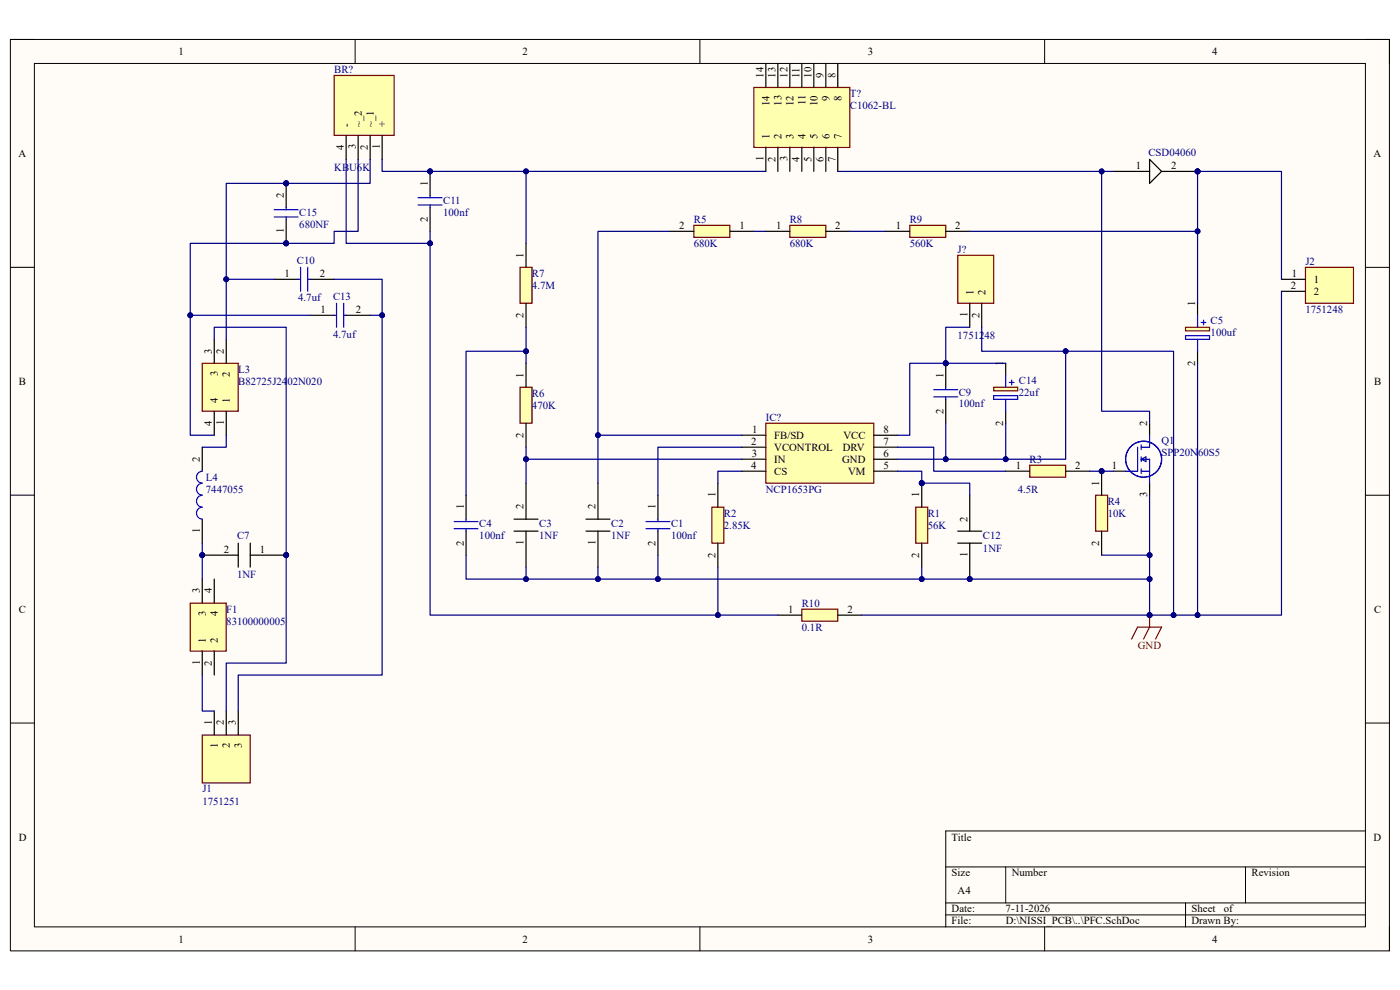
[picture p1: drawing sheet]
<svg xmlns="http://www.w3.org/2000/svg" width="297mm" height="210mm" viewBox="0 0 297 210" stroke-linecap="round" stroke-linejoin="round" font-family="sans-serif">
<path d="M2.2 8.4h292.6v193.3h-292.6z" fill-rule="evenodd" fill="#fffcf8"/>
<path d="M2.2 8.4h292.6v193.3h-292.6z" fill="none" stroke="#000" stroke-width=".21"/>
<path d="M7.3 13.5h282.4v183.1h-282.4z" fill-rule="evenodd" fill="#fffcf8"/>
<g fill="none" stroke="#000" stroke-width=".21">
<path d="M2.2 8.4h5.1M7.3 13.5h282.4v183.1h-282.4zM75.3 8.4v5.1M148.5 8.4v5.1M221.6 8.4v5.1M289.7 8.4h5.1v5.1M2.2 56.7h5.1M289.7 56.7h5.1M2.2 105h5.1M289.7 105.1h5.1M2.2 153.4h5.1M289.7 153.4h5.1"/>
<path d="M289.7 176.3h-89.1v20.3M75.3 196.6v5.1M148.5 196.6v5.1M200.6 183.9h89.1M200.6 191.5h89.1M200.6 194.1h89.1M213.4 183.9v7.6M221.6 196.6v5.1M251.5 191.5v5.1M264.2 183.9v7.6M294.8 196.6v5.1"/>
</g>
<path d="M162.5 89.8h22.9v12.7h-22.9z" fill-rule="evenodd" fill="#ffffb0"/>
<path d="M162.5 89.8h22.9v12.7h-22.9z" fill="none" stroke="#800000" stroke-width=".25"/>
<g fill="none" stroke="#000" stroke-width=".25">
<path d="M157.4 92.3h5.1M157.4 94.9h5.1M157.4 97.4h5.1M157.4 100h5.1M185.4 92.3h5.1M185.4 94.9h5.1M185.4 97.4h5.1M185.4 100h5.1M236.3 100h2.5M243.9 89.8v2.5M124.3 112.7h5.1M124.3 110.1h5.1"/>
<path d="M126.9 102.5v7.6M126.9 112.7v7.6M243.9 102.5v2.6"/>
</g>
<g fill="none" stroke="#00f" stroke-width=".25">
<path d="M241.3 94.9v5.1h-2.5M242.1 97.4h1.8v5.1M242.1 100h1.8M242.1 94.4v1M242.1 96.9v1M242.1 99.5v1M242.1 97.4l1-.5v1zM243.9 92.3v2.6h-1.8"/>
<circle cx="242.6" cy="97.4" r="3.8"/>
</g>
<circle cx="254.1" cy="36.4" r=".51" fill="#000080"/>
<circle cx="254.1" cy="36.4" r=".51" fill="none" stroke="#000080" stroke-width=".21"/>
<path d="M236.3 36.4h7.6M243.9 33.8l2.5 2.6-2.5 2.5zM246.4 36.4h7.7" fill="none" stroke="#000" stroke-width=".25"/>
<circle cx="254.1" cy="36.4" r=".51" fill="#000080"/>
<circle cx="254.1" cy="36.4" r=".51" fill="none" stroke="#000080" stroke-width=".21"/>
<circle cx="195.5" cy="102.5" r=".51" fill="#000080"/>
<circle cx="195.5" cy="102.5" r=".51" fill="none" stroke="#000080" stroke-width=".21"/>
<path d="M194.3 107.6h2.5v7.6h-2.5z" fill-rule="evenodd" fill="#ffffb0"/>
<path d="M194.3 107.6h2.5v7.6h-2.5z" fill="none" stroke="#800000" stroke-width=".25"/>
<path d="M195.5 102.5v5.1" fill="none" stroke="#000" stroke-width=".25"/>
<circle cx="195.5" cy="102.5" r=".51" fill="#000080"/>
<circle cx="195.5" cy="102.5" r=".51" fill="none" stroke="#000080" stroke-width=".21"/>
<path d="M195.5 115.2v5.1" fill="none" stroke="#000" stroke-width=".25"/>
<path d="M151 107.6h2.6v7.6h-2.6z" fill-rule="evenodd" fill="#ffffb0"/>
<path d="M151 107.6h2.6v7.6h-2.6z" fill="none" stroke="#800000" stroke-width=".25"/>
<path d="M152.3 102.5v5.1M152.3 115.2v5.1" fill="none" stroke="#000" stroke-width=".25"/>
<path d="M147.2 47.8h7.6v2.6h-7.6z" fill-rule="evenodd" fill="#ffffb0"/>
<path d="M147.2 47.8h7.6v2.6h-7.6z" fill="none" stroke="#800000" stroke-width=".25"/>
<path d="M142.1 49.1h5.1M154.8 49.1h5.1" fill="none" stroke="#000" stroke-width=".25"/>
<path d="M167.6 47.8h7.6v2.6h-7.6z" fill-rule="evenodd" fill="#ffffb0"/>
<path d="M167.6 47.8h7.6v2.6h-7.6z" fill="none" stroke="#800000" stroke-width=".25"/>
<path d="M162.5 49.1h5.1M175.2 49.1h5.1" fill="none" stroke="#000" stroke-width=".25"/>
<path d="M193 47.8h7.6v2.6h-7.6z" fill-rule="evenodd" fill="#ffffb0"/>
<path d="M193 47.8h7.6v2.6h-7.6z" fill="none" stroke="#800000" stroke-width=".25"/>
<path d="M187.9 49.1h5.1M200.6 49.1h5.1" fill="none" stroke="#000" stroke-width=".25"/>
<path d="M218.5 98.7h7.6v2.5h-7.6z" fill-rule="evenodd" fill="#ffffb0"/>
<path d="M218.5 98.7h7.6v2.5h-7.6z" fill="none" stroke="#800000" stroke-width=".25"/>
<path d="M213.4 100h5.1M226.1 100h5.1" fill="none" stroke="#000" stroke-width=".25"/>
<circle cx="233.7" cy="100" r=".51" fill="#000080"/>
<circle cx="233.7" cy="100" r=".51" fill="none" stroke="#000080" stroke-width=".21"/>
<path d="M232.4 105.1h2.6v7.6h-2.6z" fill-rule="evenodd" fill="#ffffb0"/>
<path d="M232.4 105.1h2.6v7.6h-2.6z" fill="none" stroke="#800000" stroke-width=".25"/>
<path d="M233.7 100v5.1" fill="none" stroke="#000" stroke-width=".25"/>
<circle cx="233.7" cy="100" r=".51" fill="#000080"/>
<circle cx="233.7" cy="100" r=".51" fill="none" stroke="#000080" stroke-width=".21"/>
<path d="M109.1 112.7h5M109.1 110.1h5M111.6 102.5v7.6M111.6 112.7v7.6M233.7 112.7v5.1" fill="none" stroke="#000" stroke-width=".25"/>
<path d="M110.3 82.1h2.6v7.7h-2.6z" fill-rule="evenodd" fill="#ffffb0"/>
<path d="M110.3 82.1h2.6v7.7h-2.6z" fill="none" stroke="#800000" stroke-width=".25"/>
<path d="M111.6 77.1v5M111.6 89.8v5.1" fill="none" stroke="#000" stroke-width=".25"/>
<path d="M110.3 56.7h2.6v7.6h-2.6z" fill-rule="evenodd" fill="#ffffb0"/>
<path d="M110.3 56.7h2.6v7.6h-2.6z" fill="none" stroke="#800000" stroke-width=".25"/>
<path d="M111.6 51.6v5.1M111.6 64.3v5.1" fill="none" stroke="#000" stroke-width=".25"/>
<path d="M170.1 129.2h7.6v2.6h-7.6z" fill-rule="evenodd" fill="#ffffb0"/>
<path d="M170.1 129.2h7.6v2.6h-7.6z" fill="none" stroke="#800000" stroke-width=".25"/>
<path d="M165 130.5h5.1M177.7 130.5h5.1" fill="none" stroke="#000" stroke-width=".25"/>
<path d="M40.4 127.9h7.6v10.2h-7.6z" fill-rule="evenodd" fill="#ffffb0"/>
<path d="M40.4 127.9h7.6v10.2h-7.6z" fill="none" stroke="#800000" stroke-width=".25"/>
<path d="M42.9 122.9v5M42.9 138.1v5.1M45.5 122.9v5M45.5 138.1v5.1" fill="none" stroke="#000" stroke-width=".25"/>
<path d="M70.9 16h12.7v12.7h-12.7z" fill-rule="evenodd" fill="#ffffb0"/>
<path d="M70.9 16h12.7v12.7h-12.7z" fill="none" stroke="#800000" stroke-width=".25"/>
<path d="M73.4 28.7v5.1M76 28.7v5.1M78.5 28.7v5.1M81.1 28.7v5.1" fill="none" stroke="#000" stroke-width=".25"/>
<circle cx="42.9" cy="117.8" r=".51" fill="#000080"/>
<circle cx="42.9" cy="117.8" r=".51" fill="none" stroke="#000080" stroke-width=".21"/>
<circle cx="60.7" cy="117.8" r=".51" fill="#000080"/>
<circle cx="60.7" cy="117.8" r=".51" fill="none" stroke="#000080" stroke-width=".21"/>
<path d="M42.9 117.8h7.6M50.5 115.2v5.1M53.1 115.2v5.1" fill="none" stroke="#000" stroke-width=".25"/>
<circle cx="42.9" cy="117.8" r=".51" fill="#000080"/>
<circle cx="42.9" cy="117.8" r=".51" fill="none" stroke="#000080" stroke-width=".21"/>
<path d="M53.1 117.8h7.6" fill="none" stroke="#000" stroke-width=".25"/>
<circle cx="60.7" cy="117.8" r=".51" fill="#000080"/>
<circle cx="60.7" cy="117.8" r=".51" fill="none" stroke="#000080" stroke-width=".21"/>
<path d="M277 56.7h10.1v7.6h-10.1z" fill-rule="evenodd" fill="#ffffb0"/>
<path d="M277 56.7h10.1v7.6h-10.1z" fill="none" stroke="#800000" stroke-width=".25"/>
<path d="M271.9 59.3h5.1M271.9 61.8h5.1" fill="none" stroke="#000" stroke-width=".25"/>
<circle cx="91.2" cy="36.4" r=".51" fill="#000080"/>
<circle cx="91.2" cy="36.4" r=".51" fill="none" stroke="#000080" stroke-width=".21"/>
<path d="M91.2 36.4v5" fill="none" stroke="#000" stroke-width=".25"/>
<circle cx="91.2" cy="36.4" r=".51" fill="#000080"/>
<circle cx="91.2" cy="36.4" r=".51" fill="none" stroke="#000080" stroke-width=".21"/>
<path d="M91.2 44v5.1" fill="none" stroke="#000" stroke-width=".25"/>
<path d="M88.7 42h5.1M88.7 43.5h5.1M91.2 41.4v.6M91.2 43.5v.5" fill="none" stroke="#00f" stroke-width=".25"/>
<path d="M42.9 155.9h10.2v10.2h-10.2z" fill-rule="evenodd" fill="#ffffb0"/>
<path d="M42.9 155.9h10.2v10.2h-10.2z" fill="none" stroke="#800000" stroke-width=".25"/>
<path d="M45.5 150.8v5.1M48 150.8v5.1M50.5 150.8v5.1" fill="none" stroke="#000" stroke-width=".25"/>
<circle cx="60.7" cy="51.6" r=".51" fill="#000080"/>
<circle cx="60.7" cy="51.6" r=".51" fill="none" stroke="#000080" stroke-width=".21"/>
<circle cx="60.7" cy="38.9" r=".51" fill="#000080"/>
<circle cx="60.7" cy="38.9" r=".51" fill="none" stroke="#000080" stroke-width=".21"/>
<path d="M60.7 46.5v5.1" fill="none" stroke="#000" stroke-width=".25"/>
<circle cx="60.7" cy="51.6" r=".51" fill="#000080"/>
<circle cx="60.7" cy="51.6" r=".51" fill="none" stroke="#000080" stroke-width=".21"/>
<path d="M60.7 38.9v5.1" fill="none" stroke="#000" stroke-width=".25"/>
<circle cx="60.7" cy="38.9" r=".51" fill="#000080"/>
<circle cx="60.7" cy="38.9" r=".51" fill="none" stroke="#000080" stroke-width=".21"/>
<path d="M58.2 46h5.1M58.2 44.5h5.1M60.7 44v.5M60.7 46v.5" fill="none" stroke="#00f" stroke-width=".25"/>
<circle cx="205.7" cy="122.8" r=".51" fill="#000080"/>
<circle cx="205.7" cy="122.8" r=".51" fill="none" stroke="#000080" stroke-width=".21"/>
<path d="M203.2 115.2h5.1M203.2 112.7h5.1M205.7 105.1v7.6M205.7 115.2v7.7" fill="none" stroke="#000" stroke-width=".25"/>
<circle cx="205.7" cy="122.8" r=".51" fill="#000080"/>
<circle cx="205.7" cy="122.8" r=".51" fill="none" stroke="#000080" stroke-width=".21"/>
<path d="M42.9 77.1h7.6v10.1h-7.6z" fill-rule="evenodd" fill="#ffffb0"/>
<path d="M42.9 77.1h7.6v10.1h-7.6zM240.1 135.6l1.2-2.6h5.1l-1.2 2.6M243.9 130.5v2.5l-1.3 2.6" fill="none" stroke="#800000" stroke-width=".25"/>
<path d="M45.5 72v5.1M48 72v5.1M45.5 87.2v5.1M48 87.2v5.1" fill="none" stroke="#000" stroke-width=".25"/>
<circle cx="243.9" cy="130.5" r=".51" fill="#000080"/>
<circle cx="243.9" cy="130.5" r=".51" fill="none" stroke="#000080" stroke-width=".21"/>
<path d="M210.8 82.1h5.1v.8h-5.1z" fill-rule="evenodd" fill="#ffffb0"/>
<path d="M210.8 82.1h5.1v.8h-5.1z" fill="none" stroke="#800000" stroke-width=".25"/>
<path d="M58.2 59.3h5.1M65.8 59.3h5.1M65.8 66.9h5.1M73.4 66.9h5.1M213.4 77.1v2.5M42.9 94.9v5.1M213.4 87.2v2.6M42.9 110.1v5.1" fill="none" stroke="#000" stroke-width=".25"/>
<g fill="none" stroke="#00f" stroke-width=".25">
<path d="M63.3 59.3h.5M63.8 56.7v5.1M65.3 56.7v5.1M65.3 59.3h.5M70.9 66.9h.5M71.4 64.3v5.1M72.9 64.3v5.1M72.9 66.9h.5M213.4 79.6v2.5M42.9 100a1.27 1.27 0 0 0-1.2 1.2 1.27 1.27 0 0 0 1.2 1.3 1.27 1.27 0 0 0-1.2 1.3 1.27 1.27 0 0 0 1.2 1.2 1.27 1.27 0 0 0-1.2 1.3 1.27 1.27 0 0 0 1.2 1.3 1.27 1.27 0 0 0-1.2 1.3 1.27 1.27 0 0 0 1.2 1.2M210.8 83.9h5.1v.8h-5.1zM213.4 84.7v2.5"/>
<path d="M214.1 81.1h1M214.6 80.6v1"/>
</g>
<path d="M203.2 54.2h7.6v10.1h-7.6z" fill-rule="evenodd" fill="#ffffb0"/>
<path d="M203.2 54.2h7.6v10.1h-7.6z" fill="none" stroke="#800000" stroke-width=".25"/>
<path d="M205.7 64.3v5.1M208.3 64.3v5.1" fill="none" stroke="#000" stroke-width=".25"/>
<circle cx="200.6" cy="77.1" r=".51" fill="#000080"/>
<circle cx="200.6" cy="77.1" r=".51" fill="none" stroke="#000080" stroke-width=".21"/>
<path d="M200.6 77.1v5" fill="none" stroke="#000" stroke-width=".25"/>
<circle cx="200.6" cy="77.1" r=".51" fill="#000080"/>
<circle cx="200.6" cy="77.1" r=".51" fill="none" stroke="#000080" stroke-width=".21"/>
<path d="M200.6 84.7v5.1M98.9 105v5.1M98.9 112.7v5.1M139.6 105v5.1M139.6 112.7v5.1" fill="none" stroke="#000" stroke-width=".25"/>
<path d="M198.1 82.7h5.1M198.1 84.2h5.1M200.6 82.1v.6M200.6 84.2v.5M96.3 110.6h5.1M96.3 112.2h5.1M98.9 110.1v.5M98.9 112.2v.5M137 110.6h5.1M137 112.2h5.1M139.6 110.1v.5M139.6 112.2v.5" fill="none" stroke="#00f" stroke-width=".25"/>
<path d="M251.5 69.4h5.1v.8h-5.1z" fill-rule="evenodd" fill="#ffffb0"/>
<path d="M251.5 69.4h5.1v.8h-5.1z" fill="none" stroke="#800000" stroke-width=".25"/>
<path d="M254.1 64.3v2.6M254.1 74.5v2.6" fill="none" stroke="#000" stroke-width=".25"/>
<path d="M251.5 71.2h5.1v.8h-5.1zM254.1 66.9v2.5M254.1 72v2.5M254.8 68.4h1M255.3 67.9v1" fill="none" stroke="#00f" stroke-width=".25"/>
<path d="M159.9 18.6h20.4v12.7h-20.4z" fill-rule="evenodd" fill="#ffffb0"/>
<path d="M159.9 18.6h20.4v12.7h-20.4z" fill="none" stroke="#800000" stroke-width=".25"/>
<g fill="none" stroke="#000" stroke-width=".25">
<path d="M162.5 13.5v5M165 13.5v5M167.6 13.5v5M170.1 13.5v5M172.7 13.5v5M175.2 13.5v5.1M177.7 13.5v5.1M162.5 31.3v5.1M165 31.3v5.1M167.6 31.3v5.1M170.1 31.3v5.1M172.7 31.3v5.1"/>
<path d="M175.2 31.3v5.1M177.7 31.3v5.1"/>
</g>
<path d="M157.4 100h-5.1v2.5M190.5 100h5v2.5" fill="none" stroke="#000080" stroke-width=".25"/>
<circle cx="195.5" cy="102.5" r=".51" fill="#000080"/>
<circle cx="195.5" cy="102.5" r=".51" fill="none" stroke="#000080" stroke-width=".21"/>
<path d="M159.9 49.1h2.6M180.3 49.1h7.6M231.2 100h5.1" fill="none" stroke="#000080" stroke-width=".25"/>
<circle cx="233.7" cy="100" r=".51" fill="#000080"/>
<circle cx="233.7" cy="100" r=".51" fill="none" stroke="#000080" stroke-width=".21"/>
<path d="M157.4 92.3h-30.5v10.2" fill="none" stroke="#000080" stroke-width=".25"/>
<circle cx="126.9" cy="92.3" r=".51" fill="#000080"/>
<circle cx="126.9" cy="92.3" r=".51" fill="none" stroke="#000080" stroke-width=".21"/>
<path d="M142.1 49.1h-15.2v43.2" fill="none" stroke="#000080" stroke-width=".25"/>
<circle cx="126.9" cy="92.3" r=".51" fill="#000080"/>
<circle cx="126.9" cy="92.3" r=".51" fill="none" stroke="#000080" stroke-width=".21"/>
<path d="M111.6 94.9v7.6M157.4 94.9h-17.8v10.1" fill="none" stroke="#000080" stroke-width=".25"/>
<circle cx="111.6" cy="97.4" r=".51" fill="#000080"/>
<circle cx="111.6" cy="97.4" r=".51" fill="none" stroke="#000080" stroke-width=".21"/>
<path d="M195.5 120.3v2.6" fill="none" stroke="#000080" stroke-width=".25"/>
<circle cx="195.5" cy="122.8" r=".51" fill="#000080"/>
<circle cx="195.5" cy="122.8" r=".51" fill="none" stroke="#000080" stroke-width=".21"/>
<path d="M139.6 117.8v5.1" fill="none" stroke="#000080" stroke-width=".25"/>
<circle cx="139.6" cy="122.8" r=".51" fill="#000080"/>
<circle cx="139.6" cy="122.8" r=".51" fill="none" stroke="#000080" stroke-width=".21"/>
<path d="M126.9 120.3v2.6" fill="none" stroke="#000080" stroke-width=".25"/>
<circle cx="126.9" cy="122.8" r=".51" fill="#000080"/>
<circle cx="126.9" cy="122.8" r=".51" fill="none" stroke="#000080" stroke-width=".21"/>
<path d="M111.6 120.3v2.6" fill="none" stroke="#000080" stroke-width=".25"/>
<circle cx="111.6" cy="122.8" r=".51" fill="#000080"/>
<circle cx="111.6" cy="122.8" r=".51" fill="none" stroke="#000080" stroke-width=".21"/>
<path d="M152.3 120.3v10.2h12.7" fill="none" stroke="#000080" stroke-width=".25"/>
<circle cx="152.3" cy="130.5" r=".51" fill="#000080"/>
<circle cx="152.3" cy="130.5" r=".51" fill="none" stroke="#000080" stroke-width=".21"/>
<path d="M254.1 36.4v12.7h-48.4" fill="none" stroke="#000080" stroke-width=".25"/>
<circle cx="254.1" cy="49.1" r=".51" fill="#000080"/>
<circle cx="254.1" cy="49.1" r=".51" fill="none" stroke="#000080" stroke-width=".21"/>
<circle cx="254.1" cy="36.4" r=".51" fill="#000080"/>
<circle cx="254.1" cy="36.4" r=".51" fill="none" stroke="#000080" stroke-width=".21"/>
<path d="M177.7 36.4h58.6" fill="none" stroke="#000080" stroke-width=".25"/>
<circle cx="233.7" cy="36.4" r=".51" fill="#000080"/>
<circle cx="233.7" cy="36.4" r=".51" fill="none" stroke="#000080" stroke-width=".21"/>
<path d="M213.4 77.1h-20.4v15.2h-2.5" fill="none" stroke="#000080" stroke-width=".25"/>
<circle cx="200.6" cy="77.1" r=".51" fill="#000080"/>
<circle cx="200.6" cy="77.1" r=".51" fill="none" stroke="#000080" stroke-width=".21"/>
<path d="M200.6 89.8v7.6h-10.1" fill="none" stroke="#000080" stroke-width=".25"/>
<circle cx="200.6" cy="97.4" r=".51" fill="#000080"/>
<circle cx="200.6" cy="97.4" r=".51" fill="none" stroke="#000080" stroke-width=".21"/>
<path d="M213.4 89.8v7.6h-12.8" fill="none" stroke="#000080" stroke-width=".25"/>
<circle cx="213.4" cy="97.4" r=".51" fill="#000080"/>
<circle cx="213.4" cy="97.4" r=".51" fill="none" stroke="#000080" stroke-width=".21"/>
<circle cx="200.6" cy="97.4" r=".51" fill="#000080"/>
<circle cx="200.6" cy="97.4" r=".51" fill="none" stroke="#000080" stroke-width=".21"/>
<path d="M233.7 36.4v50.8h10.2v2.6M190.5 94.9h7.6v5.1h15.3" fill="none" stroke="#000080" stroke-width=".25"/>
<circle cx="233.7" cy="36.4" r=".51" fill="#000080"/>
<circle cx="233.7" cy="36.4" r=".51" fill="none" stroke="#000080" stroke-width=".21"/>
<path d="M254.1 36.4h17.8v22.9" fill="none" stroke="#000080" stroke-width=".25"/>
<circle cx="254.1" cy="36.4" r=".51" fill="#000080"/>
<circle cx="254.1" cy="36.4" r=".51" fill="none" stroke="#000080" stroke-width=".21"/>
<path d="M254.1 49.1v15.2" fill="none" stroke="#000080" stroke-width=".25"/>
<circle cx="254.1" cy="49.1" r=".51" fill="#000080"/>
<circle cx="254.1" cy="49.1" r=".51" fill="none" stroke="#000080" stroke-width=".21"/>
<path d="M254.1 77.1v53.4h-71.3" fill="none" stroke="#000080" stroke-width=".25"/>
<circle cx="254.1" cy="130.5" r=".51" fill="#000080"/>
<circle cx="254.1" cy="130.5" r=".51" fill="none" stroke="#000080" stroke-width=".21"/>
<circle cx="249" cy="130.5" r=".51" fill="#000080"/>
<circle cx="249" cy="130.5" r=".51" fill="none" stroke="#000080" stroke-width=".21"/>
<circle cx="243.9" cy="130.5" r=".51" fill="#000080"/>
<circle cx="243.9" cy="130.5" r=".51" fill="none" stroke="#000080" stroke-width=".21"/>
<path d="M271.9 61.8v68.7h-17.8" fill="none" stroke="#000080" stroke-width=".25"/>
<circle cx="254.1" cy="130.5" r=".51" fill="#000080"/>
<circle cx="254.1" cy="130.5" r=".51" fill="none" stroke="#000080" stroke-width=".21"/>
<path d="M233.7 117.8h10.2" fill="none" stroke="#000080" stroke-width=".25"/>
<circle cx="243.9" cy="117.8" r=".51" fill="#000080"/>
<circle cx="243.9" cy="117.8" r=".51" fill="none" stroke="#000080" stroke-width=".21"/>
<path d="M243.9 122.9v7.6" fill="none" stroke="#000080" stroke-width=".25"/>
<circle cx="243.9" cy="122.8" r=".51" fill="#000080"/>
<circle cx="243.9" cy="122.8" r=".51" fill="none" stroke="#000080" stroke-width=".21"/>
<circle cx="243.9" cy="130.5" r=".51" fill="#000080"/>
<circle cx="243.9" cy="130.5" r=".51" fill="none" stroke="#000080" stroke-width=".21"/>
<path d="M91.2 49.1v81.4h61.1" fill="none" stroke="#000080" stroke-width=".25"/>
<circle cx="91.2" cy="51.6" r=".51" fill="#000080"/>
<circle cx="91.2" cy="51.6" r=".51" fill="none" stroke="#000080" stroke-width=".21"/>
<circle cx="152.3" cy="130.5" r=".51" fill="#000080"/>
<circle cx="152.3" cy="130.5" r=".51" fill="none" stroke="#000080" stroke-width=".21"/>
<path d="M42.9 115.2v7.7" fill="none" stroke="#000080" stroke-width=".25"/>
<circle cx="42.9" cy="117.8" r=".51" fill="#000080"/>
<circle cx="42.9" cy="117.8" r=".51" fill="none" stroke="#000080" stroke-width=".21"/>
<path d="M60.7 117.8v22.9h-12.7v10.1M42.9 143.2v7.6h2.6" fill="none" stroke="#000080" stroke-width=".25"/>
<circle cx="60.7" cy="117.8" r=".51" fill="#000080"/>
<circle cx="60.7" cy="117.8" r=".51" fill="none" stroke="#000080" stroke-width=".21"/>
<path d="M195.5 102.5h10.2v2.6" fill="none" stroke="#000080" stroke-width=".25"/>
<circle cx="195.5" cy="102.5" r=".51" fill="#000080"/>
<circle cx="195.5" cy="102.5" r=".51" fill="none" stroke="#000080" stroke-width=".21"/>
<path d="M60.7 38.9h-12.7v33.1M48 92.3v2.6h-5.1" fill="none" stroke="#000080" stroke-width=".25"/>
<circle cx="48" cy="59.2" r=".51" fill="#000080"/>
<circle cx="48" cy="59.2" r=".51" fill="none" stroke="#000080" stroke-width=".21"/>
<circle cx="60.7" cy="38.9" r=".51" fill="#000080"/>
<circle cx="60.7" cy="38.9" r=".51" fill="none" stroke="#000080" stroke-width=".21"/>
<path d="M45.5 72v-2.6h15.2v48.4" fill="none" stroke="#000080" stroke-width=".25"/>
<circle cx="60.7" cy="117.8" r=".51" fill="#000080"/>
<circle cx="60.7" cy="117.8" r=".51" fill="none" stroke="#000080" stroke-width=".21"/>
<path d="M60.7 51.6h-20.3v40.7h5.1" fill="none" stroke="#000080" stroke-width=".25"/>
<circle cx="40.4" cy="66.9" r=".51" fill="#000080"/>
<circle cx="40.4" cy="66.9" r=".51" fill="none" stroke="#000080" stroke-width=".21"/>
<circle cx="60.7" cy="51.6" r=".51" fill="#000080"/>
<circle cx="60.7" cy="51.6" r=".51" fill="none" stroke="#000080" stroke-width=".21"/>
<path d="M78.5 66.9h2.6" fill="none" stroke="#000080" stroke-width=".25"/>
<circle cx="81.1" cy="66.9" r=".51" fill="#000080"/>
<circle cx="81.1" cy="66.9" r=".51" fill="none" stroke="#000080" stroke-width=".21"/>
<path d="M70.9 59.3h10.2v83.9h-30.6v7.6" fill="none" stroke="#000080" stroke-width=".25"/>
<circle cx="81.1" cy="66.9" r=".51" fill="#000080"/>
<circle cx="81.1" cy="66.9" r=".51" fill="none" stroke="#000080" stroke-width=".21"/>
<path d="M40.4 66.9h25.4" fill="none" stroke="#000080" stroke-width=".25"/>
<circle cx="40.4" cy="66.9" r=".51" fill="#000080"/>
<circle cx="40.4" cy="66.9" r=".51" fill="none" stroke="#000080" stroke-width=".21"/>
<path d="M111.6 36.4v15.2" fill="none" stroke="#000080" stroke-width=".25"/>
<circle cx="111.6" cy="36.4" r=".51" fill="#000080"/>
<circle cx="111.6" cy="36.4" r=".51" fill="none" stroke="#000080" stroke-width=".21"/>
<path d="M73.4 33.8v17.8h17.8" fill="none" stroke="#000080" stroke-width=".25"/>
<circle cx="91.2" cy="51.6" r=".51" fill="#000080"/>
<circle cx="91.2" cy="51.6" r=".51" fill="none" stroke="#000080" stroke-width=".21"/>
<path d="M78.5 33.8v5.1h-17.8" fill="none" stroke="#000080" stroke-width=".25"/>
<circle cx="60.7" cy="38.9" r=".51" fill="#000080"/>
<circle cx="60.7" cy="38.9" r=".51" fill="none" stroke="#000080" stroke-width=".21"/>
<path d="M76 33.8v15.3h-5.1v2.5h-10.2" fill="none" stroke="#000080" stroke-width=".25"/>
<circle cx="60.7" cy="51.6" r=".51" fill="#000080"/>
<circle cx="60.7" cy="51.6" r=".51" fill="none" stroke="#000080" stroke-width=".21"/>
<path d="M205.7 69.4h-5.1v7.7" fill="none" stroke="#000080" stroke-width=".25"/>
<circle cx="200.6" cy="77.1" r=".51" fill="#000080"/>
<circle cx="200.6" cy="77.1" r=".51" fill="none" stroke="#000080" stroke-width=".21"/>
<path d="M208.3 69.4v5.1h40.7v56" fill="none" stroke="#000080" stroke-width=".25"/>
<circle cx="226.1" cy="74.5" r=".51" fill="#000080"/>
<circle cx="226.1" cy="74.5" r=".51" fill="none" stroke="#000080" stroke-width=".21"/>
<circle cx="249" cy="130.5" r=".51" fill="#000080"/>
<circle cx="249" cy="130.5" r=".51" fill="none" stroke="#000080" stroke-width=".21"/>
<path d="M226.1 74.5v22.9h-12.7" fill="none" stroke="#000080" stroke-width=".25"/>
<circle cx="213.4" cy="97.4" r=".51" fill="#000080"/>
<circle cx="213.4" cy="97.4" r=".51" fill="none" stroke="#000080" stroke-width=".21"/>
<circle cx="226.1" cy="74.5" r=".51" fill="#000080"/>
<circle cx="226.1" cy="74.5" r=".51" fill="none" stroke="#000080" stroke-width=".21"/>
<path d="M111.6 97.4h45.8" fill="none" stroke="#000080" stroke-width=".25"/>
<circle cx="111.6" cy="97.4" r=".51" fill="#000080"/>
<circle cx="111.6" cy="97.4" r=".51" fill="none" stroke="#000080" stroke-width=".21"/>
<path d="M111.6 74.5h-12.7v30.5" fill="none" stroke="#000080" stroke-width=".25"/>
<circle cx="111.6" cy="74.5" r=".51" fill="#000080"/>
<circle cx="111.6" cy="74.5" r=".51" fill="none" stroke="#000080" stroke-width=".21"/>
<path d="M81.1 33.8v2.6h81.4" fill="none" stroke="#000080" stroke-width=".25"/>
<circle cx="91.2" cy="36.4" r=".51" fill="#000080"/>
<circle cx="91.2" cy="36.4" r=".51" fill="none" stroke="#000080" stroke-width=".21"/>
<circle cx="111.6" cy="36.4" r=".51" fill="#000080"/>
<circle cx="111.6" cy="36.4" r=".51" fill="none" stroke="#000080" stroke-width=".21"/>
<path d="M48 59.3h10.2" fill="none" stroke="#000080" stroke-width=".25"/>
<circle cx="48" cy="59.2" r=".51" fill="#000080"/>
<circle cx="48" cy="59.2" r=".51" fill="none" stroke="#000080" stroke-width=".21"/>
<path d="M243.9 105.1v17.8h-145v-5.1" fill="none" stroke="#000080" stroke-width=".25"/>
<circle cx="111.6" cy="122.8" r=".51" fill="#000080"/>
<circle cx="111.6" cy="122.8" r=".51" fill="none" stroke="#000080" stroke-width=".21"/>
<circle cx="126.9" cy="122.8" r=".51" fill="#000080"/>
<circle cx="126.9" cy="122.8" r=".51" fill="none" stroke="#000080" stroke-width=".21"/>
<circle cx="139.6" cy="122.8" r=".51" fill="#000080"/>
<circle cx="139.6" cy="122.8" r=".51" fill="none" stroke="#000080" stroke-width=".21"/>
<circle cx="195.5" cy="122.8" r=".51" fill="#000080"/>
<circle cx="195.5" cy="122.8" r=".51" fill="none" stroke="#000080" stroke-width=".21"/>
<circle cx="205.7" cy="122.8" r=".51" fill="#000080"/>
<circle cx="205.7" cy="122.8" r=".51" fill="none" stroke="#000080" stroke-width=".21"/>
<circle cx="243.9" cy="122.8" r=".51" fill="#000080"/>
<circle cx="243.9" cy="122.8" r=".51" fill="none" stroke="#000080" stroke-width=".21"/>
<circle cx="243.9" cy="117.8" r=".51" fill="#000080"/>
<circle cx="243.9" cy="117.8" r=".51" fill="none" stroke="#000080" stroke-width=".21"/>
<path d="M111.6 69.4v7.7" fill="none" stroke="#000080" stroke-width=".25"/>
<circle cx="111.6" cy="74.5" r=".51" fill="#000080"/>
<circle cx="111.6" cy="74.5" r=".51" fill="none" stroke="#000080" stroke-width=".21"/>
<g font-size="2.3">
<text x="37.9" y="11.7">1</text>
<text x="110.9" y="11.7">2</text>
<text x="184.1" y="11.7">3</text>
<text x="257.1" y="11.7">4</text>
<text x="162" y="16.5" transform="rotate(-90 162 16.5)">14</text>
<text x="164.5" y="16.5" transform="rotate(-90 164.5 16.5)">13</text>
<text x="167" y="16.5" transform="rotate(-90 167 16.5)">12</text>
<text x="169.6" y="16.5" transform="rotate(-90 169.6 16.5)">11</text>
<text x="172.2" y="16.5" transform="rotate(-90 172.2 16.5)">10</text>
<text x="174.7" y="16.5" transform="rotate(-90 174.7 16.5)">9</text>
<text x="177.2" y="16.5" transform="rotate(-90 177.2 16.5)">8</text>
<text x="163.2" y="22.6" transform="rotate(-90 163.2 22.6)">14</text>
<text x="165.8" y="22.4" transform="rotate(-90 165.8 22.4)">13</text>
<text x="168.3" y="22.5" transform="rotate(-90 168.3 22.5)">12</text>
<text x="170.9" y="22.4" transform="rotate(-90 170.9 22.4)">11</text>
<text x="173.4" y="22.6" transform="rotate(-90 173.4 22.6)">10</text>
<text x="176" y="21.4" transform="rotate(-90 176 21.4)">9</text>
<text x="178.5" y="21.3" transform="rotate(-90 178.5 21.3)">8</text>
<text x="74.2" y="26.9" transform="rotate(-90 74.2 26.9)">-</text>
<text x="76.8" y="26.9" transform="rotate(-90 76.8 26.9)">~_2</text>
<text x="79.3" y="26.9" transform="rotate(-90 79.3 26.9)">~_1</text>
<text x="81.8" y="26.9" transform="rotate(-90 81.8 26.9)">+</text>
<text x="163.2" y="29.5" transform="rotate(-90 163.2 29.5)">1</text>
<text x="165.8" y="29.5" transform="rotate(-90 165.8 29.5)">2</text>
<text x="168.3" y="29.5" transform="rotate(-90 168.3 29.5)">3</text>
<text x="170.9" y="29.5" transform="rotate(-90 170.9 29.5)">4</text>
<text x="173.4" y="29.5" transform="rotate(-90 173.4 29.5)">5</text>
<text x="176" y="29.5" transform="rotate(-90 176 29.5)">6</text>
<text x="178.5" y="29.5" transform="rotate(-90 178.5 29.5)">7</text>
<text x="3.9" y="33.3">A</text>
<text x="72.9" y="31.8" transform="rotate(-90 72.9 31.8)">4</text>
<text x="75.5" y="31.7" transform="rotate(-90 75.5 31.7)">3</text>
<text x="78" y="31.8" transform="rotate(-90 78 31.8)">2</text>
<text x="80.6" y="31.6" transform="rotate(-90 80.6 31.6)">1</text>
<text x="162" y="34.2" transform="rotate(-90 162 34.2)">1</text>
<text x="164.5" y="34.4" transform="rotate(-90 164.5 34.4)">2</text>
<text x="167" y="34.2" transform="rotate(-90 167 34.2)">3</text>
<text x="169.6" y="34.4" transform="rotate(-90 169.6 34.4)">4</text>
<text x="172.2" y="34.3" transform="rotate(-90 172.2 34.3)">5</text>
<text x="174.7" y="34.4" transform="rotate(-90 174.7 34.4)">6</text>
<text x="177.2" y="34.3" transform="rotate(-90 177.2 34.3)">7</text>
<text x="241" y="35.9">1</text>
<text x="248.5" y="35.9">2</text>
<text x="291.4" y="33.3">A</text>
<text x="60.2" y="42" transform="rotate(-90 60.2 42)">2</text>
<text x="90.8" y="39.4" transform="rotate(-90 90.8 39.4)">1</text>
<text x="90.8" y="47.1" transform="rotate(-90 90.8 47.1)">2</text>
<text x="60.2" y="49.4" transform="rotate(-90 60.2 49.4)">1</text>
<text x="144.1" y="48.6">2</text>
<text x="156.9" y="48.6">1</text>
<text x="164.7" y="48.6">1</text>
<text x="177.2" y="48.6">2</text>
<text x="190.1" y="48.6">1</text>
<text x="202.6" y="48.6">2</text>
<text x="60.4" y="58.7">1</text>
<text x="67.8" y="58.7">2</text>
<text x="111.1" y="54.7" transform="rotate(-90 111.1 54.7)">1</text>
<text x="274.1" y="58.7">1</text>
<text x="278.7" y="60">1</text>
<text x="206.5" y="62.6" transform="rotate(-90 206.5 62.6)">1</text>
<text x="209" y="62.6" transform="rotate(-90 209 62.6)">2</text>
<text x="253.6" y="64.9" transform="rotate(-90 253.6 64.9)">1</text>
<text x="273.9" y="61.3">2</text>
<text x="278.7" y="62.6">2</text>
<text x="68" y="66.4">1</text>
<text x="75.5" y="66.4">2</text>
<text x="111.1" y="67.4" transform="rotate(-90 111.1 67.4)">2</text>
<text x="205.2" y="67.2" transform="rotate(-90 205.2 67.2)">1</text>
<text x="207.8" y="67.4" transform="rotate(-90 207.8 67.4)">2</text>
<text x="45" y="75" transform="rotate(-90 45 75)">3</text>
<text x="47.5" y="75" transform="rotate(-90 47.5 75)">2</text>
<text x="212.9" y="77.6" transform="rotate(-90 212.9 77.6)">1</text>
<text x="253.6" y="77.6" transform="rotate(-90 253.6 77.6)">2</text>
<text x="4" y="81.6">B</text>
<text x="46.2" y="79.8" transform="rotate(-90 46.2 79.8)">3</text>
<text x="48.8" y="79.9" transform="rotate(-90 48.8 79.9)">2</text>
<text x="111.1" y="80.1" transform="rotate(-90 111.1 80.1)">1</text>
<text x="200.2" y="80.1" transform="rotate(-90 200.2 80.1)">1</text>
<text x="291.5" y="81.6">B</text>
<text x="46.2" y="85.5" transform="rotate(-90 46.2 85.5)">4</text>
<text x="48.8" y="85.5" transform="rotate(-90 48.8 85.5)">1</text>
<text x="200.2" y="87.8" transform="rotate(-90 200.2 87.8)">2</text>
<text x="45" y="90.3" transform="rotate(-90 45 90.3)">4</text>
<text x="47.5" y="90.1" transform="rotate(-90 47.5 90.1)">1</text>
<text x="111.1" y="92.9" transform="rotate(-90 111.1 92.9)">2</text>
<text x="159.4" y="94.4">2</text>
<text x="159.6" y="91.8">1</text>
<text x="164.3" y="93.1">FB/SD</text>
<text x="164.3" y="95.6">VCONTROL</text>
<text x="178.8" y="95.6">DRV</text>
<text x="178.9" y="93.1">VCC</text>
<text x="187.4" y="91.8">8</text>
<text x="187.4" y="94.4">7</text>
<text x="212.9" y="90.3" transform="rotate(-90 212.9 90.3)">2</text>
<text x="243.4" y="90.3" transform="rotate(-90 243.4 90.3)">2</text>
<text x="42.4" y="97.9" transform="rotate(-90 42.4 97.9)">2</text>
<text x="159.4" y="99.4">4</text>
<text x="159.5" y="96.9">3</text>
<text x="164.3" y="98.2">IN</text>
<text x="164.3" y="100.7">CS</text>
<text x="178.7" y="98.2">GND</text>
<text x="179.9" y="100.7">VM</text>
<text x="187.4" y="96.9">6</text>
<text x="187.4" y="99.4">5</text>
<text x="215.5" y="99.4">1</text>
<text x="228.1" y="99.4">2</text>
<text x="235.9" y="99.4">1</text>
<text x="151.8" y="105.5" transform="rotate(-90 151.8 105.5)">1</text>
<text x="195" y="105.5" transform="rotate(-90 195 105.5)">1</text>
<text x="233.2" y="103" transform="rotate(-90 233.2 103)">1</text>
<text x="243.4" y="105.5" transform="rotate(-90 243.4 105.5)">3</text>
<text x="42.4" y="113" transform="rotate(-90 42.4 113)">1</text>
<text x="98.4" y="108.1" transform="rotate(-90 98.4 108.1)">1</text>
<text x="111.1" y="108.1" transform="rotate(-90 111.1 108.1)">2</text>
<text x="126.4" y="108.1" transform="rotate(-90 126.4 108.1)">2</text>
<text x="139.1" y="108.1" transform="rotate(-90 139.1 108.1)">1</text>
<text x="205.2" y="110.7" transform="rotate(-90 205.2 110.7)">2</text>
<text x="47.5" y="117.3">2</text>
<text x="55.1" y="117.3">1</text>
<text x="98.4" y="115.8" transform="rotate(-90 98.4 115.8)">2</text>
<text x="111.1" y="115.6" transform="rotate(-90 111.1 115.6)">1</text>
<text x="126.4" y="115.6" transform="rotate(-90 126.4 115.6)">1</text>
<text x="139.1" y="115.8" transform="rotate(-90 139.1 115.8)">2</text>
<text x="151.8" y="118.3" transform="rotate(-90 151.8 118.3)">2</text>
<text x="195" y="118.3" transform="rotate(-90 195 118.3)">2</text>
<text x="205.2" y="118.1" transform="rotate(-90 205.2 118.1)">1</text>
<text x="233.2" y="115.8" transform="rotate(-90 233.2 115.8)">2</text>
<text x="42.4" y="125.9" transform="rotate(-90 42.4 125.9)">3</text>
<text x="45" y="125.9" transform="rotate(-90 45 125.9)">4</text>
<text x="4" y="130">C</text>
<text x="43.7" y="130.7" transform="rotate(-90 43.7 130.7)">3</text>
<text x="46.2" y="130.8" transform="rotate(-90 46.2 130.8)">4</text>
<text x="167.2" y="130">1</text>
<text x="179.8" y="130">2</text>
<text x="291.5" y="130">C</text>
<text x="43.7" y="136.3" transform="rotate(-90 43.7 136.3)">1</text>
<text x="46.2" y="136.3" transform="rotate(-90 46.2 136.3)">2</text>
<text x="42.4" y="141" transform="rotate(-90 42.4 141)">1</text>
<text x="45" y="141.2" transform="rotate(-90 45 141.2)">2</text>
<text x="45" y="153.9" transform="rotate(-90 45 153.9)">1</text>
<text x="47.5" y="153.9" transform="rotate(-90 47.5 153.9)">2</text>
<text x="50" y="153.9" transform="rotate(-90 50 153.9)">3</text>
<text x="46.2" y="158.6" transform="rotate(-90 46.2 158.6)">1</text>
<text x="48.8" y="158.7" transform="rotate(-90 48.8 158.7)">2</text>
<text x="51.3" y="158.7" transform="rotate(-90 51.3 158.7)">3</text>
<text x="4" y="178.3">D</text>
<text x="201.9" y="178.3">Title</text>
<text x="291.4" y="178.3">D</text>
<text x="201.9" y="185.9">Size</text>
<text x="214.6" y="185.9">Number</text>
<text x="265.5" y="185.9">Revision</text>
<text x="203.2" y="189.7">A4</text>
<text x="201.9" y="193.5">Date:</text>
<text x="201.9" y="196.1">File:</text>
<text x="213.3" y="193.5">7-11-2026</text>
<text x="213.4" y="196.1">D:\NISSI_PCB\..\PFC.SchDoc</text>
<text x="252.8" y="193.5">Sheet</text>
<text x="252.8" y="196.1">Drawn By:</text>
<text x="259.6" y="193.5">of</text>
<text x="37.9" y="199.9">1</text>
<text x="110.9" y="199.9">2</text>
<text x="184.1" y="199.9">3</text>
<text x="257.1" y="199.9">4</text>
</g>
<g font-size="2.3" fill="#000080">
<text x="70.9" y="15.5">BR?</text>
<text x="180.3" y="20.6">T?</text>
<text x="180.3" y="23.1">C1062-BL</text>
<text x="243.6" y="33">CSD04060</text>
<text x="70.9" y="36.4">KBU6K</text>
<text x="63.5" y="45.8">C15</text>
<text x="94" y="43.2">C11</text>
<text x="94" y="45.8">100nf</text>
<text x="147.2" y="47.3">R5</text>
<text x="167.6" y="47.3">R8</text>
<text x="193" y="47.3">R9</text>
<text x="63.5" y="48.3">680NF</text>
<text x="147.2" y="52.4">680K</text>
<text x="167.6" y="52.4">680K</text>
<text x="193" y="52.4">560K</text>
<text x="203.2" y="53.6">J?</text>
<text x="63" y="55.9">C10</text>
<text x="112.9" y="58.7">R7</text>
<text x="276.9" y="56.2">J2</text>
<text x="63.2" y="63.8">4.7uf</text>
<text x="70.7" y="63.6">C13</text>
<text x="112.9" y="61.3">4.7M</text>
<text x="70.7" y="71.7">4.7uf</text>
<text x="203.2" y="72">1751248</text>
<text x="256.8" y="68.7">C5</text>
<text x="256.8" y="71.2">100uf</text>
<text x="276.9" y="66.4">1751248</text>
<text x="50.5" y="79.1">L3</text>
<text x="50.5" y="81.6">B82725J2402N020</text>
<text x="203.4" y="83.9">C9</text>
<text x="216.2" y="81.4">C14</text>
<text x="216.2" y="83.9">22uf</text>
<text x="112.9" y="84.2">R6</text>
<text x="112.9" y="86.7">470K</text>
<text x="162.5" y="89.3">IC?</text>
<text x="203.4" y="86.4">100nf</text>
<text x="246.4" y="94.1">Q1</text>
<text x="43.7" y="102">L4</text>
<text x="218.4" y="98.2">R3</text>
<text x="246.4" y="96.6">SPP20N60S5</text>
<text x="43.7" y="104.5">7447055</text>
<text x="162.5" y="104.5">NCP1653PG</text>
<text x="215.9" y="104.5">4.5R</text>
<text x="235" y="107.1">R4</text>
<text x="101.7" y="111.9">C4</text>
<text x="114.4" y="111.9">C3</text>
<text x="129.7" y="111.9">C2</text>
<text x="142.4" y="111.9">C1</text>
<text x="153.6" y="109.6">R2</text>
<text x="153.6" y="112.1">2.85K</text>
<text x="196.8" y="109.6">R1</text>
<text x="196.8" y="112.1">56K</text>
<text x="235" y="109.6">10K</text>
<text x="50.3" y="114.4">C7</text>
<text x="101.7" y="114.4">100nf</text>
<text x="114.4" y="114.4">1NF</text>
<text x="129.7" y="114.4">1NF</text>
<text x="142.4" y="114.4">100nf</text>
<text x="208.5" y="114.4">C12</text>
<text x="208.5" y="117">1NF</text>
<text x="50.3" y="122.6">1NF</text>
<text x="48" y="130">F1</text>
<text x="170.1" y="128.7">R10</text>
<text x="48" y="132.5">83100000005</text>
<text x="170.1" y="133.8">0.1R</text>
<text x="42.9" y="168.1">J1</text>
<text x="42.9" y="170.7">1751251</text>
</g>
<text font-size="2.3" fill="#800000" x="241.4" y="137.6">GND</text>
</svg>
